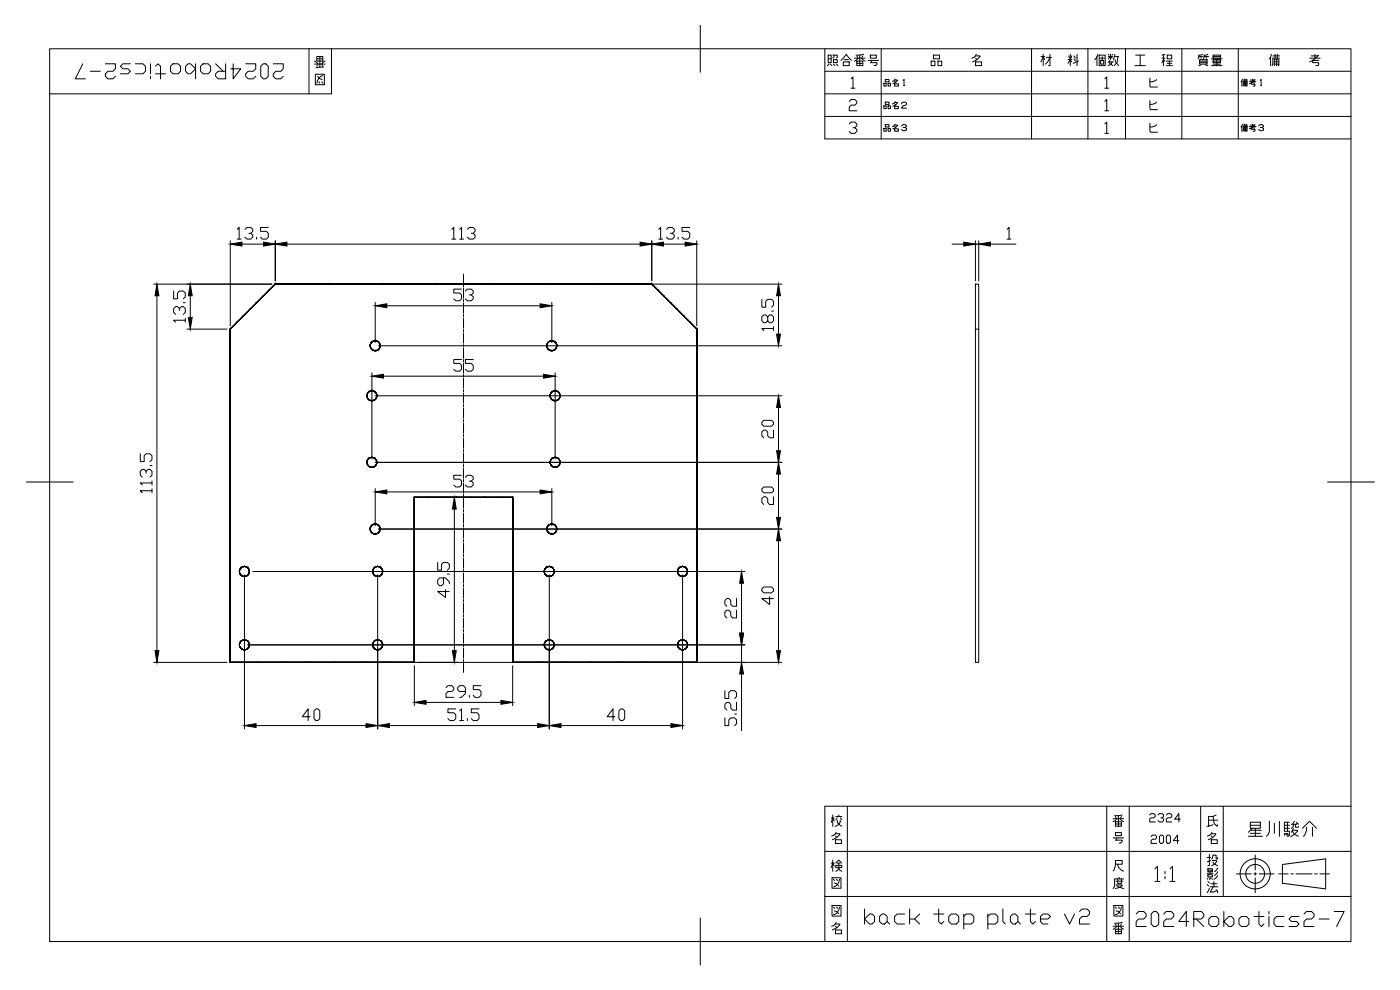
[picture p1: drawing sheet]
<svg xmlns="http://www.w3.org/2000/svg" width="420mm" height="297mm" viewBox="0 0 420 297" stroke-linecap="round" stroke-linejoin="round" font-family="sans-serif">
<g fill="none" stroke="#000" stroke-width=".3">
<path d="M14.9 14.6h390.5v267.9h-390.5zM92.7 14.6v13.6M99.5 14.6v13.6h-84.6M210.2 7.6v14.1M247.5 14.6v27.1h157.9M264.5 14.6v27.1M309.6 14.6v27.1M326.5 14.6v27.1M337.8 14.6v27.1M354.7 14.6v27.1M371.6 14.6v27.1M94.6 22.3h2.7v3.1h-2.7z"/>
<path d="M95.3 23l.7 .6 .7 .2M95.8 24.5l.2 .5M96.7 24.5l.2 .5M96.9 22.7a2.16 2.16 0 0 0-1.8 2.3M247.5 21.4h157.9M247.5 28.2h157.9M247.5 34.9h157.9M254.9 37.2l.5-.6h1.2l.5 .6v.5l-.5 .6h-.6M254.9 30.4l.5-.5h1.2l.5 .5v.6l-.5 .5h-1.2l-.5 .6v1.1h2.2M255.4 23.7l.6-.6v3.4M255.4 26.5h1.2M256.6 38.3l.5 .6v.5l-.5 .6h-1.2l-.5-.6"/>
<path d="M331.6 37.2l.5-.6v3.4M331.6 23.7l.5-.6v3.4M331.6 30.4l.5-.5v3.3M331.6 26.5h1.1M331.6 33.2h1.1M345.1 37v2.4l.2 .3h2.1M345.1 23.4v2.5l.2 .2h2.1M345.1 30.2v2.5l.2 .2h2.1M347.1 37.4l-1.3 .7h-.7M347.1 23.9a2.59 2.59 0 0 1-2 .6M347.1 30.6a2.48 2.48 0 0 1-2 .7M331.6 40h1.1"/>
<path d="M7.9 144.6h14M398.4 144.6h14.1M247.5 255.4h157.9M249.5 259h.9M249.5 245.4h.9M249.9 244.5v3.4M249.9 258v3.4M250.4 259.8l-.5-.8-.4 1.3M250.4 246.3l-.5-.9-.4 1.4M250.7 250.2h1.4a3.4 3.4 0 0 1-2.3 1.8M250.7 252h1.8v1.1h-1.8zM250.7 250.8l.5 .5"/>
<path d="M250.8 259l.9-1 .9 1M250.8 259.6h1.8v.7h-1.8zM250.8 245h1.8M250.9 249.7l-.6 .9-.7 .2M251.3 246.1a1.9 1.9 0 0 0 1.3 1.8M251.3 259h.9M251.3 245.4l-.5 .5M251.7 259v1.5l.2 .5 .7 .4M251.7 244.5v.5M252.2 246.1a1.96 1.96 0 0 1-1.6 1.8M252.2 245.4l.4 .5M254.3 241.9v40.6"/>
<path d="M332.1 241.9v40.6M338.9 241.9v40.6M360.3 241.9v27.1M362.3 257.3h1.1M362.9 256.4v3.3h-.4M363.5 250.2h1.4a3.5 3.5 0 0 1-2.3 1.8M363.5 252h1.8v1.1h-1.8zM365.4 257.3v.4h-.4v-1.1h-.9l-.5 1.1M367.1 241.9v27.1M376.7 256.6v4.4M384.9 259.4l12.9-1.7v9l-12.9-1.7zM405.4 241.9h-157.9v40.6"/>
<path d="M210.2 275.4v14.1M247.5 269h157.9M249.7 271.7h2.7v3.2h-2.7zM249.7 263.4h2.7v3.1h-2.7zM250.1 272.1l.3 .5M250.1 263.8l.3 .5M250.4 273.3l.7 .2 .6 .7M250.4 264.9l.7 .3 .6 .6M250.7 277.2h1.4a3.4 3.4 0 0 1-2.3 1.8M250.7 279h1.8v1.2h-1.8zM250.7 277.9l.5 .4M250.9 276.8l-.6 .9-.7 .2"/>
<path d="M251.1 272.1l.2 .5M251.1 263.8l.2 .5M251.7 260.3l-.2 .7-.7 .4M251.9 272.1a2.47 2.47 0 0 1-1.8 2.3M251.9 263.8a2.47 2.47 0 0 1-1.8 2.3M334.1 277.9h3.1M334.3 271.7h2.7v3.2h-2.7zM334.5 277h1.1M334.8 278.8h1.8v1.4h-1.8zM334.8 272.1l.2 .5M334.8 279.5h1.8M334.8 277.2l.2 .5"/>
<path d="M335 273.3l.6 .2 .7 .7M335.2 277.9l-1.1 .9M335.6 272.1l.3 .5M336.1 277.9l1.1 .9M336.6 272.1a2.47 2.47 0 0 1-1.8 2.3M336.6 277.2l-.3 .5M336.8 276.8l-1.2 .2v3.2M346.6 260.7l.8-.7v4.5M346.6 264.5h1.5M349.6 261.5v.7M349.6 263v.7M351.1 260.7l.8-.7v4.5"/>
<path d="M351.1 264.5h1.5M362.9 266.5l-.6 1.4M364.1 266.1l-.9 1.5h1.1l.9-.4M365 267l.4 .4v.5M371.1 262.2h4.4M376.3 262.2h.8M376.7 261.8v.8M376.7 263.4v4.5M377.9 262.2h4.4M383.8 262.2h2.8M387.4 262.2h.8M389 262.2h4.7"/>
<path d="M394.5 262.2h.8M396.1 262.2h2.9"/>
<circle cx="376.7" cy="262.2" r="4.5"/>
<circle cx="376.7" cy="262.2" r="2.83"/>
</g>
<!-- layer: 0 -->
<g fill="none" stroke="#000" stroke-width=".3">
<path d="M69.1 98.7h.1M69.1 98.7v100v-100M69.1 98.7v100zM71 96.8h.1M73 94.9h.1M74.9 92.9h.1M76.8 91h.1M78.7 89.1h.1M80.7 87.2h.1M82.6 85.2l-13.5 13.5 13.5-13.5M82.6 85.2l-13.5 13.5zM82.6 85.2h.1"/>
<path d="M82.6 85.2h113h-113M82.6 85.2h113zM98.7 85.2h.1M114.9 85.2h.1M131 85.2h.1M147.2 85.2h.1M163.3 85.2h.1M179.5 85.2h.1M195.6 85.2l13.5 13.5zM195.6 85.2h.1M197.5 87.2h.1M199.5 89.1h.1"/>
<path d="M201.4 91h.1M203.3 92.9h.1M205.3 94.9h.1M207.2 96.8h.1M209.1 98.7l-13.5-13.5 13.5 13.5M209.1 98.7h.1M209.1 98.7v100v-100M209.1 98.7v100zM292.7 85.2h1v113.5h-1zM292.7 98.7h1M69.1 113h.1M110.1 118.8h.1"/>
<path d="M110.6 117.7h.1M110.6 119.8h.1M111.1 103.7h.1M111.1 103.7a1.49 1.49 0 0 1 1.5-1.5 1.49 1.49 0 0 1 1.5 1.5M111.1 103.7a1.49 1.49 0 0 0 1.5 1.5 1.49 1.49 0 0 0 1.5-1.5M111.5 102.7h.1M111.5 104.8h.1M111.6 117.2h.1M112.6 102.2h.1M112.6 105.2h.1M112.7 117.7h.1M112.7 119.8h.1"/>
<path d="M113.1 118.8h.1M113.7 102.7h.1M113.7 104.8h.1M114.1 103.7h.1M164.1 103.7h.1M164.1 103.7a1.49 1.49 0 0 1 1.5-1.5 1.49 1.49 0 0 1 1.5 1.5M164.1 103.7a1.49 1.49 0 0 0 1.5 1.5 1.49 1.49 0 0 0 1.5-1.5M164.5 102.7h.1M164.5 104.8h.1M165.1 118.8h.1M165.5 117.7h.1M165.5 119.8h.1"/>
<path d="M165.6 102.2h.1M165.6 105.2h.1M166.6 117.2h.1M166.7 102.7h.1M166.7 104.8h.1M167.1 103.7h.1M167.7 117.7h.1M167.7 119.8h.1M168.1 118.8h.1M209.1 113h.1M69.1 127.3h.1M110.1 138.7h.1"/>
<path d="M110.6 137.7h.1M110.6 139.8h.1M111.6 120.2h.1M111.6 137.2h.1M112.7 137.7h.1M112.7 139.8h.1M113.1 138.7h.1M165.1 138.7h.1M165.5 137.7h.1M165.5 139.8h.1M166.6 120.2h.1M166.6 137.2h.1"/>
<path d="M167.7 137.7h.1M167.7 139.8h.1M168.1 138.7h.1M209.1 127.3h.1M69.1 155.9h.1M69.1 141.6h.1M111.1 158.7h.1M111.1 158.7a1.49 1.49 0 0 1 1.5-1.5 1.49 1.49 0 0 1 1.5 1.5M111.1 158.7a1.49 1.49 0 0 0 1.5 1.5 1.49 1.49 0 0 0 1.5-1.5M111.5 157.7h.1M111.5 159.8h.1M111.6 140.2h.1"/>
<path d="M112.6 157.2h.1M113.7 157.7h.1M113.7 159.8h.1M114.1 158.7h.1M124.4 149.2h29.5zM124.4 149.2h.1M124.4 149.2v49.5v-49.5M124.4 156.3h.1M124.4 149.2v49.5zM128.6 149.2h.1M132.8 149.2h.1M149.6 149.2h.1"/>
<path d="M153.9 156.3h.1M153.9 149.2v49.5zM153.9 149.2h.1M153.9 149.2h-29.5h29.5M164.1 158.7h.1M164.1 158.7a1.49 1.49 0 0 1 1.5-1.5 1.49 1.49 0 0 1 1.5 1.5M164.1 158.7a1.49 1.49 0 0 0 1.5 1.5 1.49 1.49 0 0 0 1.5-1.5M164.5 157.7h.1M164.5 159.8h.1M165.6 157.2h.1M166.6 140.2h.1M166.7 157.7h.1"/>
<path d="M166.7 159.8h.1M167.1 158.7h.1M209.1 155.9h.1M209.1 141.6h.1M69.1 170.2h.1M71.9 171.5h.1M72.3 170.4h.1M72.3 172.6h.1M73.4 170h.1M73.4 173h.1M74.4 170.4h.1M74.4 172.6h.1"/>
<path d="M74.8 171.5h.1M111.8 171.5h.1M112.3 170.4h.1M112.3 172.6h.1M112.6 160.2h.1M113.3 170h.1M113.3 173h.1M114.4 170.4h.1M114.4 172.6h.1M114.9 171.5h.1M124.4 177.5h.1M124.4 170.5h.1"/>
<path d="M124.4 163.4h.1M153.9 177.5h.1M153.9 170.5h.1M153.9 163.4h.1M163.3 171.5h.1M163.8 170.4h.1M163.8 172.6h.1M164.8 170h.1M164.8 173h.1M165.6 160.2h.1M165.9 170.4h.1M165.9 172.6h.1"/>
<path d="M166.3 171.5h.1M203.3 171.5h.1M203.8 170.4h.1M203.8 172.6h.1M204.9 170h.1M204.9 173h.1M205.9 170.4h.1M205.9 172.6h.1M206.4 171.5h.1M209.1 170.2h.1M69.1 184.5h.1M69.1 198.7h.1"/>
<path d="M69.1 198.7h55.3zM71.9 193.5a1.49 1.49 0 0 1 1.5-1.5 1.49 1.49 0 0 1 1.4 1.5M71.9 193.5a1.49 1.49 0 0 0 1.5 1.5 1.49 1.49 0 0 0 1.4-1.5M71.9 193.5h.1M72.3 192.4h.1M72.3 194.5h.1M73.4 192h.1M73.4 195h.1M74.4 192.4h.1M74.4 194.5h.1M74.8 193.5h.1M77 198.7h.1"/>
<path d="M84.9 198.7h.1M92.8 198.7h.1M100.7 198.7h.1M108.6 198.7h.1M111.8 193.5h.1M112.3 192.4h.1M112.3 194.5h.1M113.3 192h.1M113.3 195h.1M114.4 192.4h.1M114.4 194.5h.1M114.9 193.5h.1"/>
<path d="M116.5 198.7h.1M124.4 198.7h.1M124.4 198.7h-55.3h55.3M124.4 191.7h.1M124.4 184.6h.1M153.9 198.7h.1M153.9 198.7h55.2h-55.2M153.9 198.7h55.2zM153.9 198.7v-49.5v49.5M153.9 191.7h.1M153.9 184.6h.1M161.8 198.7h.1"/>
<path d="M163.3 193.5a1.49 1.49 0 0 1 1.5-1.5 1.49 1.49 0 0 1 1.5 1.5M163.3 193.5a1.49 1.49 0 0 0 1.5 1.5 1.49 1.49 0 0 0 1.5-1.5M163.3 193.5h.1M163.8 192.4h.1M163.8 194.5h.1M164.8 192h.1M164.8 195h.1M165.9 192.4h.1M165.9 194.5h.1M166.3 193.5h.1M169.6 198.7h.1M177.5 198.7h.1"/>
<path d="M185.4 198.7h.1M193.3 198.7h.1M201.2 198.7h.1M203.3 193.5h.1M203.3 193.5a1.49 1.49 0 0 1 1.5-1.5 1.49 1.49 0 0 1 1.5 1.5M203.3 193.5a1.49 1.49 0 0 0 1.5 1.5 1.49 1.49 0 0 0 1.5-1.5M203.8 192.4h.1M203.8 194.5h.1M204.9 192h.1M204.9 195h.1M205.9 192.4h.1M205.9 194.5h.1"/>
<path d="M206.4 193.5h.1M209.1 184.5h.1M209.1 198.7h.1"/>
<circle cx="111.6" cy="118.7" r="1.49"/>
<circle cx="166.6" cy="118.7" r="1.49"/>
<circle cx="111.6" cy="138.7" r="1.49"/>
<circle cx="166.6" cy="138.7" r="1.49"/>
<circle cx="73.4" cy="171.5" r="1.49"/>
<circle cx="113.3" cy="171.5" r="1.49"/>
<circle cx="164.8" cy="171.5" r="1.49"/>
<circle cx="204.8" cy="171.5" r="1.49"/>
<circle cx="113.3" cy="193.5" r="1.49"/>
</g>
<!-- layer: AM_7 -->
<g fill="none" stroke="#000" stroke-width=".3">
<path d="M139.1 82.2v2.8M139.1 91v3M139.1 94.4v.7M139.1 95.5v3M139.1 98.9v.7M139.1 100v3M139.1 103.4v.7M139.1 113.5v3M139.1 116.9v.7M139.1 118v3M139.1 121.4v.7M139.1 122.5v3"/>
<path d="M139.1 125.9v.7M139.1 127v3M139.1 130.4v.7M139.1 131.5v3M139.1 134.9v.7M139.1 136v3M139.1 149.5v3M139.1 152.9v.7M139.1 154v3M139.1 157.4v.7M139.1 158.5v3M139.1 161.9v.7"/>
<path d="M139.1 163v3M139.1 166.4v.7M139.1 167.5v3M139.1 170.9v.7M139.1 172v3M139.1 175.4v.7M139.1 176.5v3M139.1 179.9v.7M139.1 181v3M139.1 184.4v.7M139.1 185.5v3M139.1 188.9v.7"/>
<path d="M139.1 190v3M139.1 193.4v.7M139.1 194.5v3M139.1 197.9v.7M139.1 199v2.7"/>
</g>
<!-- layer: AM_5 -->
<g fill="none" stroke="#000" stroke-width=".3">
<path d="M69.1 72.2v25.5M82.6 72.2v12.1M86.1 73.2h106M195.6 72.2v12.1M209.1 72.2v25.5M285.7 73.2h3.5M292.7 73.2h1M292.7 72.2v12.1M293.7 72.2v12.1M297.2 73.2h7.7M302.2 68.8l.6-.6v3.5M302.2 71.7h1.2"/>
<path d="M46.1 85.2h35.5M47.1 88.7v106.5M56.1 98.7h12M83.6 85.2h151M112.6 90.7v12.1M116.1 91.7h46M165.6 90.7v12.1M233.6 88.7v11.6M111.6 111.9v25.8M112.6 118.8h122M113.6 103.7h121M115.1 112.9h48"/>
<path d="M166.6 111.9v25.8M112.6 138.7h122M233.6 122.2v13M112.6 146.6v11.1M113.6 158.7h121M116.1 147.6h46M125.3 149.2h12.1M136.4 152.7v42.5M165.6 146.6v11.1M233.6 142.2v13M73.4 172.5v46.2M75.9 171.5h147.6"/>
<path d="M113.3 172.5v46.2M164.8 172.5v46.2M204.9 172.5v46.2M222.5 175v15M233.6 162.2v33M46.1 198.7h22M70.1 198.7h164.5M74.4 193.5h149.1M124.4 199.7v12M153.9 199.7v12M222.5 193.5v5.2M76.9 217.7h33"/>
<path d="M116.9 217.7h44.5M127.8 210.7h22.5M168.4 217.7h33M222.5 202.2v17"/>
</g>
<g fill="#000" stroke="#000" stroke-width=".3">
<path d="M82.6 73.2l3.5-.5v1.1zM192.1 72.7l3.5 .5-3.5 .6zM289.2 72.7l3.5 .5-3.5 .6zM293.7 73.2l3.5-.5v1.1zM47.1 85.2l.6 3.5h-1.2zM112.6 91.7l3.5-.5v1.1zM162.1 91.2l3.5 .5-3.5 .6zM233.6 85.2l.6 3.5h-1.1zM111.6 112.9l3.5-.6v1.2zM163.1 112.3l3.5 .6-3.5 .6zM233.1 100.3h1.1l-.6 3.4zM233.1 135.2h1.1l-.6 3.5z"/>
<path d="M233.6 118.8l.6 3.4h-1.1zM112.6 147.6l3.5-.6v1.2zM136.4 149.2l.5 3.5h-1.1zM162.1 147l3.5 .6-3.5 .6zM233.1 155.2h1.1l-.6 3.5zM233.6 138.7l.6 3.5h-1.1zM222.5 171.5l.6 3.5h-1.1zM233.6 158.7l.6 3.5h-1.1zM46.5 195.2h1.2l-.6 3.5zM135.8 195.2h1.1l-.5 3.5zM222 190h1.1l-.6 3.5zM233.1 195.2h1.1l-.6 3.5z"/>
<path d="M73.4 217.7l3.5-.6v1.2zM109.9 217.1l3.4 .6-3.4 .6zM113.3 217.7l3.6-.6v1.2zM124.4 210.7l3.4-.6v1.2zM150.3 210.1l3.6 .6-3.6 .6zM161.4 217.1l3.4 .6-3.4 .6zM164.8 217.7l3.6-.6v1.2zM201.4 217.1l3.5 .6-3.5 .6zM222.5 198.7l.6 3.5h-1.1z"/>
</g>
<text font-size="10.1" x="258.6" y="280.1">back top plate v2</text>
<g font-size="8.4">
<text x="21.9" y="25">2024Robotics2-7</text>
<text x="373.6" y="252.2">星川駿介</text>
</g>
<text font-size="7.9" x="340.1" y="279">2024Robotics2-7</text>
<g font-size="7.1">
<text x="70.2" y="73">13.5</text>
<text x="134.8" y="73">113</text>
<text x="196.8" y="73">13.5</text>
<text x="135.5" y="91.4">53</text>
<text x="56.8" y="97.7" transform="rotate(-90 56.8 97.7)">13.5</text>
<text x="233.5" y="100.5" transform="rotate(-90 233.5 100.5)">18.5</text>
<text x="135.5" y="112.5">55</text>
<text x="233.5" y="132.6" transform="rotate(-90 233.5 132.6)">20</text>
<text x="46.9" y="148.9" transform="rotate(-90 46.9 148.9)">113.5</text>
<text x="135.5" y="147.5">53</text>
<text x="233.5" y="152.8" transform="rotate(-90 233.5 152.8)">20</text>
<text x="136.2" y="180.6" transform="rotate(-90 136.2 180.6)">49.5</text>
<text x="233.5" y="182.7" transform="rotate(-90 233.5 182.7)">40</text>
<text x="222.2" y="186.6" transform="rotate(-90 222.2 186.6)">22</text>
<text x="133" y="210.6">29.5</text>
<text x="90" y="217.3">40</text>
<text x="133.7" y="217.3">51.5</text>
<text x="181.3" y="217.3">40</text>
<text x="222.2" y="219.1" transform="rotate(-90 222.2 219.1)">5.25</text>
</g>
<g font-size="6.6">
<text x="93.5" y="21.5">番</text>
<text x="247.3" y="20.8">照合番号</text>
<text x="278.7" y="20.8">品 名</text>
<text x="311.5" y="20.8">材 料</text>
<text x="327.7" y="20.8">個数</text>
<text x="339.7" y="20.8">工 程</text>
<text x="358.8" y="20.8">質量</text>
<text x="379.9" y="20.8">備 考</text>
<text x="333" y="249.1">番</text>
<text x="361.2" y="249.1">氏</text>
<text x="333" y="254.4">号</text>
<text x="333" y="262.5">尺</text>
<text x="333" y="267.8">度</text>
<text x="361.2" y="264.9">影</text>
</g>
<text font-size="6.2" x="344.3" y="248">2324</text>
<text font-size="5.7" x="344.7" y="254.4">2004</text>
<g font-size="5.3">
<text x="264.2" y="27.2">品名１</text>
<text x="371.5" y="27.2">備考１</text>
<text x="264.2" y="33.9">品名２</text>
<text x="264.2" y="40.6">品名３</text>
<text x="371.5" y="40.6">備考３</text>
</g>
</svg>
